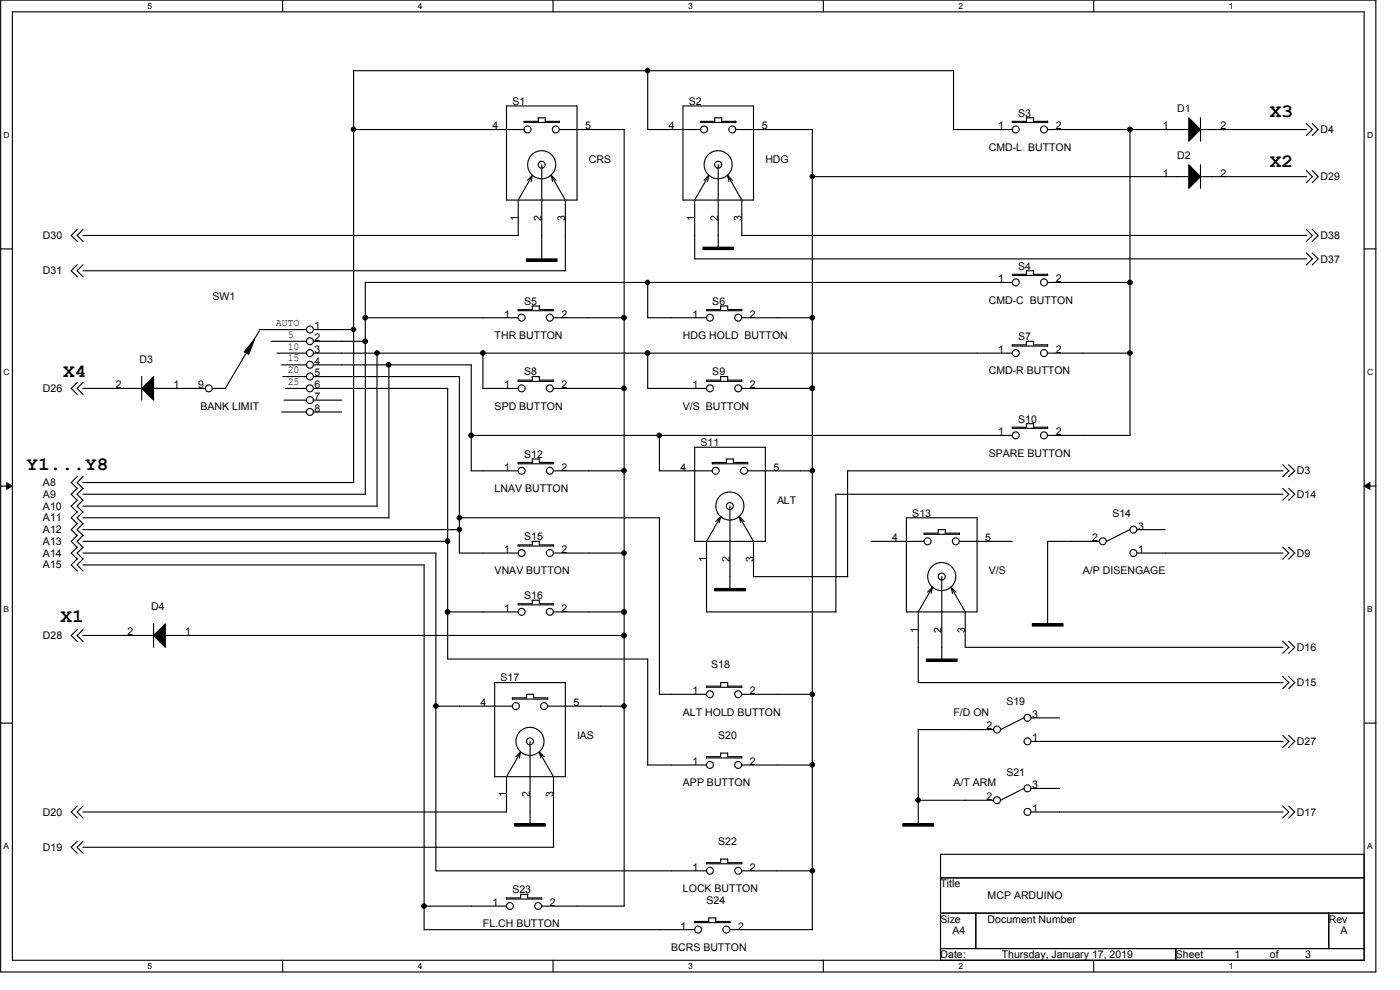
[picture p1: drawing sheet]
<svg xmlns="http://www.w3.org/2000/svg" width="420mm" height="297mm" viewBox="0 0 420 297" stroke-linecap="round" stroke-linejoin="round" font-family="sans-serif">
<path d="M.2 0h412.7v291.6h-412.7zM3.7 3.6h405.7v284.5h-405.7z" fill="none" stroke="#000" stroke-width=".34"/>
<g fill="#fff">
<path d="M44.3 .4h1.4v2.9h-1.4z"/>
<path d="M44.3 288.5h1.4v2.8h-1.4z"/>
</g>
<path d="M84.8 0v3.6M84.8 288.1v3.5" fill="none" stroke="#000" stroke-width=".34"/>
<g fill="#fff">
<path d="M125.4 .4h1.4v2.9h-1.4z"/>
<path d="M125.4 288.5h1.4v2.8h-1.4z"/>
</g>
<path d="M166 0v3.6M166 288.1v3.5" fill="none" stroke="#000" stroke-width=".34"/>
<g fill="#fff">
<path d="M206.5 .4h1.4v2.9h-1.4z"/>
<path d="M206.5 288.5h1.4v2.8h-1.4z"/>
</g>
<path d="M247.1 0v3.6M247.1 288.1v3.5" fill="none" stroke="#000" stroke-width=".34"/>
<g fill="#fff">
<path d="M287.6 .4h1.4v2.9h-1.4z"/>
<path d="M287.6 288.5h1.4v2.8h-1.4z"/>
</g>
<path d="M328.2 0v3.6M328.2 288.1v3.5" fill="none" stroke="#000" stroke-width=".34"/>
<g fill="#fff">
<path d="M368.8 .4h1.4v2.9h-1.4z"/>
<path d="M368.8 288.5h1.4v2.8h-1.4z"/>
<path d="M1.1 39.1h1.8v2.9h-1.8z"/>
<path d="M410.3 39.1h1.8v2.9h-1.8z"/>
<path d="M1.1 110.2h1.8v2.9h-1.8z"/>
<path d="M410.3 110.2h1.8v2.9h-1.8z"/>
</g>
<path d="M.2 74.7h3.5M409.4 74.7h3.5" fill="none" stroke="#000" stroke-width=".34"/>
<g fill="#fff">
<path d="M1.1 181.4h1.7v2.8h-1.7z"/>
<path d="M410.3 181.4h1.7v2.8h-1.7z"/>
</g>
<path d="M.2 145.8h3.5M409.4 145.8h3.5" fill="none" stroke="#000" stroke-width=".34"/>
<path d="M2 144.8l1.7 1-1.7 1zM409.4 145.8l1.7-1v2z" fill="#000"/>
<path d="M2 144.8l1.7 1-1.7 1zM409.4 145.8l1.7-1v2z" fill="none" stroke="#000" stroke-width=".3"/>
<g fill="#fff">
<path d="M1 252.5h1.8v2.9h-1.8z"/>
<path d="M410.2 252.5h1.8v2.9h-1.8z"/>
</g>
<g fill="none" stroke="#000" stroke-width=".34">
<path d="M106.1 38.9h51.2M152 31.8h21.2v28.2h-21.2zM157.3 36.4h4.2M161.5 35.3h2.1v1.1h4.3v.3h-10.6v-.3M161.5 35.3v1.1M167.9 38.9h19.5l-.1 233M194.4 38.9h15.9M194.4 21.2v17.7M205 31.8h21.1v28.2h-21.1zM214.4 35.3h2.2v1.1M214.5 36.4h-4.2v.3h10.6M214.5 35.3v1.1"/>
<path d="M216.6 36.4h4.2v.3M220.8 38.9h23M243.8 38.9v240.1M286.2 38.9h17.6M286.2 21.2v17.7M286.2 21.2h-180.1v123.6M308 35.3h2.2v1.1M308 36.4h-4.2v.3h10.6M308 35.3v1.1M310.1 36.4h4.3v.3M314.4 38.9h42.4M339.1 38.9v91.8"/>
<path d="M356.8 35.3l3.5 3.6-3.5 3.5zM360.3 38.9h31.8M360.3 35.3v7.1M392 37l1.9 1.9-1.9 1.8M393.8 37l1.8 1.9-1.8 1.8M158.3 54.1l1.5-1.5-.4 1.8M159.8 52.6l-4.3 7.4v10.7h-130.6M162.6 49.4v28.3M165.4 52.6l4.3 7.4v21.3M166.9 54.1l-1.5-1.5 .4 1.8M211.3 54.1l1.4-1.5-.4 1.8M212.8 52.6l-4.3 7.4v17.7"/>
<path d="M215.6 49.4v24.8M218.3 52.6l4.3 7.4v10.7h169.5M219.8 54.1l-1.4-1.5 .4 1.8M243.8 53h113M356.8 49.4l3.5 3.6-3.5 3.5zM360.3 49.4v7.1M360.3 53h31.8M392 51.2l1.9 1.8-1.9 1.8M393.8 51.2l1.8 1.8-1.8 1.8M23.2 68.8l-1.8 1.9 1.8 1.7M23.2 79.4l-1.8 1.8 1.8 1.9M24.9 68.8l-1.8 1.9 1.8 1.7"/>
<path d="M24.9 79.4l-1.8 1.8 1.8 1.9M158 77.7h9.2v.7h-9.2zM208.5 77.7h183.6M211 74.2h9.1v.7h-9.1zM392 68.8l1.9 1.9-1.9 1.7M392 75.9l1.9 1.8-1.9 1.8M393.8 68.8l1.8 1.9-1.8 1.7M393.8 75.9l1.8 1.8-1.8 1.8M24.9 81.2h144.8M77.8 98.9h14.2M77.8 99.2l-10.2 17.4M94.1 98.9h12.1"/>
<path d="M109.6 95.3h45.9M155.5 92.9v.4M161.9 91.8h-2.1v1.1h-4.3M161.9 91.8l-.1 1.1h4.3M166.1 92.8v.4h-10.6M166.1 95.3h21.3M194.4 84.8v10.5h17.6M212 93.2h10.7M216.2 91.8h2.2M216.3 91.8v1.1h-4.3v.4M218.3 92.9h4.3M218.4 91.8v1.1"/>
<path d="M222.6 92.8v.4M222.6 95.3h21.2M303.8 82.6h10.6M303.8 84.8h-194.2v63.5M308 81.2h2.2M308 81.2v1.1h-4.2v.4M310.1 82.3h4.3M310.2 81.2v1.1M314.4 82.3v.3M314.4 84.8h24.8M23.2 114.7l-1.8 1.8 1.8 1.9M24.9 116.5h17.6"/>
<path d="M24.9 114.7l-1.8 1.8 1.8 1.9M42.5 112.9v7.2M46 116.5h15.6M46.1 113v7.1l-3.6-3.6zM64 116.5h3.6M76.4 101.7l-1.7 4.6-1.4-.7zM81.4 102.4h10.6M83.1 106h8.9M84.5 109.5h7.5M84.9 113h7.1M85.6 116.5h6.4M94.1 116.5h40.3v81.3l60-.1v31.9"/>
<path d="M94.1 102.4h15.6M94.1 106h209.7M94.1 109.5h47.4M94.1 113h43.8v53l17.6-.1M113.1 106v45.9M116.7 109.5v45.9M141.4 109.5v31.8h14.1M144.9 116.5h10.6M144.9 106v10.6M155.5 114h4.3M155.5 114v.5M161.9 113h-2.2l.1 1.1"/>
<path d="M161.9 112.9l-.1 1.1h4.3M166.1 116.5h21.3M166.1 114v.4h-10.6M194.4 116.5h17.6M194.4 106v10.6M212 114.4h10.7M216.2 113h2.2M216.3 113v1.1M216.3 114h-4.3v.5M218.3 114h4.3M218.4 112.9v1.1M222.6 114v.4"/>
<path d="M222.6 116.5h21.2M303.8 103.8h10.6M308 102.4h2.2M308 102.4v1.1M308 103.5h-4.2v.4M310.1 103.5h4.3M310.2 102.4v1.1M314.4 106h24.8M314.4 103.4v.4M84.5 123.6h7.5M85.2 120.1h6.8M94.1 123.6h8.5"/>
<path d="M94.1 120.1h8.5M141.4 130.6h162.4M155.5 138.8h4.3l-.1-1.1h2.2v1.1h4.2M166.1 138.7v.4l-10.6 .1v-.4M197.9 130.6v10.7h15.9M208.5 134.2h21.2v28.2h-21.2zM218 137.7h2.1v1.1M218 137.7v1.1h-4.2v.3h10.6v-.4M220.1 138.8h4.3M303.8 128.5h10.6M308 127.1h2.2v1.1M308 127.1v1.1"/>
<path d="M308 128.2h-4.2v.4M310.1 128.2l4.3-.1v.4M314.4 130.6h24.8M385 139.4l1.8 1.9-1.8 1.7M386.7 139.4l1.9 1.9-1.9 1.7M23.2 143l-1.8 1.8 1.8 1.8M23.2 146.5l-1.8 1.8 1.8 1.8M23.2 150l-1.8 1.8 1.8 1.9M23.2 153.6l-1.8 1.8 1.8 1.8M23.2 157.1l-1.8 1.8 1.8 1.8M24.9 158.9h113M24.9 155.4h91.8"/>
<path d="M24.9 144.8h81.3M24.9 148.3h84.8M24.9 151.8h88.3M24.9 143l-1.8 1.8 1.8 1.8M24.9 146.5l-1.8 1.8 1.8 1.8M24.9 150l-1.8 1.8 1.8 1.9M24.9 153.6l-1.8 1.8 1.8 1.8M24.9 157.1l-1.8 1.8 1.8 1.8M137.9 155.4h60v53l14.1-.1M166.1 141.3h21.3M216.3 155l-.5 1.8M216.3 155l-1.5 1.5"/>
<path d="M216.3 155l-4.3 7.4v21.2M219.1 151.8v24.8M221.9 155l4.2 7.4v10.6h28.3M223.3 156.5l-1.4-1.5 .4 1.8M224.4 141.3h19.4M272 155.4h21.2v28.2h-21.2zM277.3 160h4.3M277.4 160v.3h10.6l-.1-.4-4.2 .1v-1.1h-2.2l.1 1.1M339.2 158.9l-7.1 3.5M341.2 158.9h8.5M385 146.5l1.8 1.8-1.8 1.8M385.1 141.3h-130.7v31.8"/>
<path d="M385.1 148.3h-134.2v35.3M386.7 146.5l1.9 1.8-1.9 1.8M23.2 160.6l-1.8 1.8 1.8 1.9M23.2 167.7l-1.8 1.8 1.8 1.8M23.2 164.2l-1.8 1.7 1.8 1.9M24.9 162.4h109.5M24.9 165.9h105.9M24.9 169.5h102.4M24.9 160.6l-1.8 1.8 1.8 1.9M24.9 167.7l-1.8 1.8 1.8 1.8M24.9 164.2l-1.8 1.7 1.8 1.9M127.3 169.5v109.4h81.2"/>
<path d="M130.8 165.9v95.4M155.5 163.5h4.3M161.9 162.4h-2.2l.1 1.1M161.9 162.4v1.1h4.2M166.1 165.9h21.3M166.1 163.4v.4l-10.6 .1v-.4M214.5 176.6h9.2v.6h-9.2zM261.4 162.4h16M278.4 177.7l1.4-1.5-.4 1.8M279.9 176.1l-4.3 7.5v21.3l109.5-.1M282.6 173v24.8M285.4 176.1l4.3 7.5v10.6h95.4"/>
<path d="M285.4 176.2l.5 1.8M285.4 176.2l1.5 1.5M287.9 162.4h15.9M329.9 162.4h-15.5v24.8M341.2 165.9h43.9M385 164.2l1.8 1.7-1.8 1.9M386.7 164.2l1.9 1.7-1.9 1.9M23.2 188.9l-1.8 1.8 1.8 1.8M24.9 190.7h21.2M24.9 188.9l-1.8 1.8 1.8 1.8M46.1 187.1v7.1M49.6 190.7h137.8"/>
<path d="M49.6 187.2v7l-3.5-3.5zM134.4 183.6h21.1M155.5 181.1h4.3M155.5 181.1v.4h10.6v-.4h-4.3l.1-1.1-2.2 .1 .1 1.1M166.1 183.6h21.3M212 183.6h38.9M278 197.7h9.2v.8h-9.2zM309.8 187.2h9.2v.6h-9.2zM385 192.4l1.8 1.8-1.8 1.8M386.7 192.4l1.9 1.8-1.9 1.8M.2 217h3.5M130.8 211.9h23"/>
<path d="M148.5 204.8h21.2v28.2h-21.2zM160.1 208.3h-2.1v1.1h-4.3M160.1 208.3v1.1h4.3M164.4 209.3v.5h-10.6v-.4M164.4 211.9h23M212 206.2h10.7M216.2 204.8h2.2M216.3 204.8v1.1h-4.3v.3M218.3 205.9h4.3M218.4 204.8v1.1M222.6 205.8v.4M222.6 208.3h21.2"/>
<path d="M275.6 218.9h22.6M275.6 218.9v28.3M307.4 215.3l-7.1 3.6M309.4 215.4h8.6M385 203l1.8 1.8-1.8 1.8M386.7 203l1.9 1.8-1.9 1.8M409.4 217h3.5M154.8 227.1l1.4-1.5-.3 1.9M156.3 225.6l-4.3 7.4v10.6M159.1 222.4v24.8M161.8 225.6l4.3 7.4v21.3M161.9 225.6l.4 1.9"/>
<path d="M161.9 225.6l1.5 1.5M194.4 229.5h17.6M212 227.4h10.7M216.2 226h2.2M216.3 226v1.1M216.3 227h-4.3v.5M218.3 227h4.3M218.4 225.9v1.1M222.6 227v.4M222.6 229.5h21.2M307.4 236.5l-7.1 3.6M309.4 222.5h75.7"/>
<path d="M309.4 236.6h8.6M385 220.6l1.8 1.9-1.8 1.8M386.7 220.6l1.9 1.9-1.9 1.8M23.2 241.9l-1.8 1.7 1.8 1.8M23.2 252.4l-1.8 1.8 1.8 1.8M24.9 243.6h127.2M24.9 254.2h141.2M24.9 241.9l-1.8 1.7 1.8 1.8M24.9 252.4l-1.8 1.8 1.8 1.8M154.5 247.2h9.1v.7h-9.1zM212 259.2h10.7M216.2 257.8h2.2"/>
<path d="M216.3 257.8v1h-4.3v.4M218.3 258.8h4.3M218.4 257.7v1.1M222.6 258.8v.4M271 247.2h9.2v.7h-9.2zM275.5 240.1h22.7M282.3 256.3h127.1v31.8h-127.1zM309.4 243.6h75.7M385 241.9l1.8 1.7-1.8 1.8M386.7 241.9l1.9 1.7-1.9 1.8M127.3 271.9h24.7M130.8 261.3h81.2"/>
<path d="M152 269.4v.4M152 269.7h10.6M158.3 269.4h4.3M158.4 268.4h-2.2v1h-4.2M158.4 268.3v1.1M162.6 269.4v.3M162.6 271.9h24.8M208.4 276.5h4.3M214.8 275.4v1.1h4.3M214.8 275.4h-2.1v1.1M219.1 276.4v.4l-10.6 .1v-.4M219.1 278.9h24.7"/>
<path d="M222.6 261.3h21.2M282.3 263.4h127.1M282.3 274h127.1M292.9 274v10.6M398.8 274v10.6M282.3 284.6h127.1M352.9 284.6v3.5"/>
<circle cx="106.1" cy="38.8" r=".68"/>
<circle cx="158.3" cy="38.8" r="1.04"/>
<circle cx="166.8" cy="38.8" r="1.04"/>
<circle cx="194.3" cy="21.2" r=".68"/>
<circle cx="211.3" cy="38.8" r="1.04"/>
<circle cx="219.8" cy="38.8" r="1.04"/>
<circle cx="304.8" cy="38.8" r="1.04"/>
<circle cx="313.3" cy="38.8" r="1.04"/>
<circle cx="339.1" cy="38.8" r=".7"/>
<circle cx="162.6" cy="49.4" r="1.04"/>
<circle cx="162.6" cy="49.4" r="4.2"/>
<circle cx="215.5" cy="49.4" r="1.04"/>
<circle cx="215.5" cy="49.4" r="4.2"/>
<circle cx="243.8" cy="53" r=".68"/>
<circle cx="93" cy="98.9" r="1.04"/>
<circle cx="106.1" cy="98.8" r=".68"/>
<circle cx="109.6" cy="95.3" r=".69"/>
<circle cx="156.6" cy="95.3" r="1.04"/>
<circle cx="165" cy="95.3" r="1.04"/>
<circle cx="187.3" cy="95.3" r=".68"/>
<circle cx="194.3" cy="84.7" r=".68"/>
<circle cx="213.1" cy="95.3" r="1.04"/>
<circle cx="221.5" cy="95.3" r="1.04"/>
<circle cx="243.8" cy="95.3" r=".68"/>
<circle cx="304.8" cy="84.7" r="1.04"/>
<circle cx="313.3" cy="84.7" r="1.04"/>
<circle cx="339.1" cy="84.8" r=".69"/>
<circle cx="62.7" cy="116.5" r="1.04"/>
<circle cx="93" cy="113" r="1.04"/>
<circle cx="93" cy="102.4" r="1.04"/>
<circle cx="93" cy="105.9" r="1.04"/>
<circle cx="93" cy="116.5" r="1.04"/>
<circle cx="93" cy="109.5" r="1.04"/>
<circle cx="109.6" cy="102.4" r=".69"/>
<circle cx="113.1" cy="105.9" r=".68"/>
<circle cx="116.7" cy="109.4" r=".68"/>
<circle cx="144.9" cy="105.9" r=".69"/>
<circle cx="156.6" cy="116.5" r="1.04"/>
<circle cx="165" cy="116.5" r="1.04"/>
<circle cx="187.3" cy="116.5" r=".68"/>
<circle cx="194.3" cy="105.9" r=".68"/>
<circle cx="213.1" cy="116.5" r="1.04"/>
<circle cx="221.5" cy="116.5" r="1.04"/>
<circle cx="243.8" cy="116.5" r=".68"/>
<circle cx="304.8" cy="105.9" r="1.04"/>
<circle cx="313.3" cy="105.9" r="1.04"/>
<circle cx="339.1" cy="105.9" r=".69"/>
<circle cx="93" cy="123.6" r="1.04"/>
<circle cx="93" cy="120" r="1.04"/>
<circle cx="141.4" cy="130.6" r=".68"/>
<circle cx="197.9" cy="130.6" r=".69"/>
<circle cx="304.8" cy="130.6" r="1.04"/>
<circle cx="313.3" cy="130.6" r="1.04"/>
<circle cx="137.9" cy="158.9" r=".68"/>
<circle cx="137.9" cy="155.4" r=".68"/>
<circle cx="156.6" cy="141.2" r="1.04"/>
<circle cx="165" cy="141.2" r="1.04"/>
<circle cx="187.3" cy="141.2" r=".68"/>
<circle cx="214.8" cy="141.2" r="1.04"/>
<circle cx="219" cy="151.8" r="1.04"/>
<circle cx="219" cy="151.8" r="4.2"/>
<circle cx="223.3" cy="141.2" r="1.05"/>
<circle cx="243.8" cy="141.2" r=".68"/>
<circle cx="340.2" cy="158.9" r="1.04"/>
<circle cx="134.3" cy="162.4" r=".68"/>
<circle cx="156.6" cy="165.9" r="1.04"/>
<circle cx="165" cy="165.9" r="1.04"/>
<circle cx="187.3" cy="165.9" r=".68"/>
<circle cx="278.4" cy="162.4" r="1.04"/>
<circle cx="282.6" cy="173" r="1.04"/>
<circle cx="282.6" cy="173" r="4.2"/>
<circle cx="286.9" cy="162.4" r="1.04"/>
<circle cx="331" cy="162.4" r="1.04"/>
<circle cx="340.2" cy="165.9" r="1.04"/>
<circle cx="134.3" cy="183.6" r=".68"/>
<circle cx="156.6" cy="183.6" r="1.04"/>
<circle cx="165" cy="183.6" r="1.04"/>
<circle cx="187.3" cy="183.6" r=".68"/>
<circle cx="187.3" cy="190.7" r=".68"/>
<circle cx="130.8" cy="211.8" r=".68"/>
<circle cx="154.8" cy="211.9" r="1.04"/>
<circle cx="163.3" cy="211.9" r="1.04"/>
<circle cx="187.3" cy="211.8" r=".68"/>
<circle cx="213.1" cy="208.3" r="1.04"/>
<circle cx="221.5" cy="208.3" r="1.04"/>
<circle cx="243.8" cy="208.3" r=".68"/>
<circle cx="299.2" cy="218.9" r="1.04"/>
<circle cx="308.4" cy="215.4" r="1.04"/>
<circle cx="159" cy="222.4" r="1.04"/>
<circle cx="159.1" cy="222.4" r="4.2"/>
<circle cx="213.1" cy="229.5" r="1.04"/>
<circle cx="221.5" cy="229.5" r="1.04"/>
<circle cx="243.8" cy="229.5" r=".68"/>
<circle cx="308.4" cy="222.4" r="1.04"/>
<circle cx="308.4" cy="236.5" r="1.04"/>
<circle cx="275.5" cy="240.1" r=".68"/>
<circle cx="299.2" cy="240.1" r="1.04"/>
<circle cx="308.4" cy="243.6" r="1.04"/>
<circle cx="127.3" cy="271.9" r=".69"/>
<circle cx="153" cy="271.8" r="1.04"/>
<circle cx="161.5" cy="271.8" r="1.04"/>
<circle cx="209.5" cy="278.9" r="1.04"/>
<circle cx="213.1" cy="261.3" r="1.04"/>
<circle cx="218" cy="278.9" r="1.04"/>
<circle cx="221.5" cy="261.3" r="1.04"/>
<circle cx="243.8" cy="261.3" r=".68"/>
</g>
<g fill="#000">
<path d="M356.8 49.4l3.5 3.6-3.5 3.5zM356.8 35.3l3.5 3.6-3.5 3.5zM46.1 113v7.1l-3.6-3.6zM49.6 187.2v7l-3.5-3.5z"/>
<path d="M158 77.7h9.2v.7h-9.2z" fill-rule="evenodd"/>
<path d="M211 74.2h9.1v.7h-9.1z" fill-rule="evenodd"/>
<path d="M76.4 101.7l-1.7 4.6-1.4-.7z" fill-rule="evenodd"/>
<path d="M214.5 176.6h9.2v.6h-9.2z" fill-rule="evenodd"/>
<path d="M278 197.7h9.2v.8h-9.2z" fill-rule="evenodd"/>
<path d="M309.8 187.2h9.2v.6h-9.2z" fill-rule="evenodd"/>
<path d="M154.5 247.2h9.1v.7h-9.1z" fill-rule="evenodd"/>
<path d="M271 247.2h9.2v.7h-9.2z" fill-rule="evenodd"/>
<circle cx="106.1" cy="38.8" r=".68"/>
<circle cx="194.3" cy="21.2" r=".68"/>
<circle cx="339.1" cy="38.8" r=".7"/>
<circle cx="243.8" cy="53" r=".68"/>
<circle cx="106.1" cy="98.8" r=".68"/>
<circle cx="109.6" cy="95.3" r=".69"/>
<circle cx="187.3" cy="95.3" r=".68"/>
<circle cx="194.3" cy="84.7" r=".68"/>
<circle cx="243.8" cy="95.3" r=".68"/>
<circle cx="339.1" cy="84.8" r=".69"/>
<circle cx="109.6" cy="102.4" r=".69"/>
<circle cx="113.1" cy="105.9" r=".68"/>
<circle cx="116.7" cy="109.4" r=".68"/>
<circle cx="144.9" cy="105.9" r=".69"/>
<circle cx="187.3" cy="116.5" r=".68"/>
<circle cx="194.3" cy="105.9" r=".68"/>
<circle cx="243.8" cy="116.5" r=".68"/>
<circle cx="339.1" cy="105.9" r=".69"/>
<circle cx="141.4" cy="130.6" r=".68"/>
<circle cx="197.9" cy="130.6" r=".69"/>
<circle cx="137.9" cy="158.9" r=".68"/>
<circle cx="137.9" cy="155.4" r=".68"/>
<circle cx="187.3" cy="141.2" r=".68"/>
<circle cx="243.8" cy="141.2" r=".68"/>
<circle cx="134.3" cy="162.4" r=".68"/>
<circle cx="187.3" cy="165.9" r=".68"/>
<circle cx="134.3" cy="183.6" r=".68"/>
<circle cx="187.3" cy="183.6" r=".68"/>
<circle cx="187.3" cy="190.7" r=".68"/>
<circle cx="130.8" cy="211.8" r=".68"/>
<circle cx="187.3" cy="211.8" r=".68"/>
<circle cx="243.8" cy="208.3" r=".68"/>
<circle cx="243.8" cy="229.5" r=".68"/>
<circle cx="275.5" cy="240.1" r=".68"/>
<circle cx="127.3" cy="271.9" r=".69"/>
<circle cx="243.8" cy="261.3" r=".68"/>
</g>
<g font-size="5.6">
<text x="381.1" y="35.1">X3</text>
<text x="381.1" y="50.2">X2</text>
<text x="18.9" y="113.1">X4</text>
<text x="7.9" y="141">Y1...Y8</text>
<text x="18.2" y="186.5">X1</text>
</g>
<g font-size="3.2">
<text x="153.8" y="31.5">S1</text>
<text x="206.7" y="31.5">S2</text>
<text x="305.6" y="35">S3</text>
<text x="353.3" y="33.6">D1</text>
<text x="147.8" y="38.8">4</text>
<text x="175.6" y="38.8">5</text>
<text x="200.7" y="38.8">4</text>
<text x="228.6" y="38.8">5</text>
<text x="299.6" y="38.8">1</text>
<text x="316.9" y="38.8">2</text>
<text x="349" y="38.8">1</text>
<text x="366.3" y="38.8">2</text>
<text x="396.3" y="39.9">D4</text>
<text x="296.7" y="45.2">CMD-L BUTTON</text>
<text x="353.3" y="47.7">D2</text>
<text x="176.7" y="48.8">CRS</text>
<text x="229.7" y="48.8">HDG</text>
<text x="349" y="53">1</text>
<text x="366.3" y="53">2</text>
<text x="396.3" y="54.1">D29</text>
<text x="12.9" y="71.7">D30</text>
<text x="155.5" y="66.2" transform="rotate(-90 155.5 66.2)">1</text>
<text x="162.5" y="66.2" transform="rotate(-90 162.5 66.2)">2</text>
<text x="169.6" y="66.2" transform="rotate(-90 169.6 66.2)">3</text>
<text x="208.4" y="66.2" transform="rotate(-90 208.4 66.2)">1</text>
<text x="215.5" y="66.2" transform="rotate(-90 215.5 66.2)">2</text>
<text x="222.6" y="66.2" transform="rotate(-90 222.6 66.2)">3</text>
<text x="396.3" y="71.7">D38</text>
<text x="12.9" y="82.3">D31</text>
<text x="305.6" y="80.9">S4</text>
<text x="396.3" y="78.8">D37</text>
<text x="299.6" y="84.7">1</text>
<text x="316.9" y="84.7">2</text>
<text x="63.7" y="90.1">SW1</text>
<text x="151.3" y="95.3">1</text>
<text x="157.3" y="91.5">S5</text>
<text x="168.6" y="95.3">2</text>
<text x="207.8" y="95.3">1</text>
<text x="213.8" y="91.5">S6</text>
<text x="225.1" y="95.3">2</text>
<text x="296.7" y="91.1">CMD-C BUTTON</text>
<text x="82.8" y="97.8">AUTO</text>
<text x="86.3" y="101.4">5</text>
<text x="94.4" y="98.8">1</text>
<text x="148.5" y="101.7">THR BUTTON</text>
<text x="205" y="101.7">HDG HOLD BUTTON</text>
<text x="86.3" y="104.9">10</text>
<text x="94.4" y="105.9">3</text>
<text x="94.4" y="102.4">2</text>
<text x="299.6" y="105.9">1</text>
<text x="305.6" y="102.1">S7</text>
<text x="316.9" y="105.9">2</text>
<text x="41.9" y="108.8">D3</text>
<text x="86.3" y="108.5">15</text>
<text x="86.3" y="112">20</text>
<text x="94.4" y="112.9">5</text>
<text x="94.4" y="109.4">4</text>
<text x="157.3" y="112.6">S8</text>
<text x="213.8" y="112.6">S9</text>
<text x="296.7" y="112.3">CMD-R BUTTON</text>
<text x="12.9" y="117.6">D26</text>
<text x="34.8" y="116.5">2</text>
<text x="52.1" y="116.5">1</text>
<text x="59.5" y="116.5">9</text>
<text x="86.3" y="115.5">25</text>
<text x="94.4" y="116.5">6</text>
<text x="151.3" y="116.5">1</text>
<text x="168.6" y="116.5">2</text>
<text x="207.8" y="116.5">1</text>
<text x="225.1" y="116.5">2</text>
<text x="60.2" y="122.9">BANK LIMIT</text>
<text x="94.4" y="120">7</text>
<text x="94.4" y="123.6">8</text>
<text x="148.5" y="122.9">SPD BUTTON</text>
<text x="205" y="122.9">V/S BUTTON</text>
<text x="299.6" y="130.6">1</text>
<text x="305.6" y="126.8">S10</text>
<text x="316.9" y="130.6">2</text>
<text x="157.3" y="137.4">S12</text>
<text x="210.3" y="133.9">S11</text>
<text x="296.7" y="137">SPARE BUTTON</text>
<text x="151.3" y="141.2">1</text>
<text x="168.6" y="141.2">2</text>
<text x="204.2" y="141.2">4</text>
<text x="232.1" y="141.2">5</text>
<text x="389.2" y="142.3">D3</text>
<text x="12.9" y="145.8">A8</text>
<text x="12.9" y="149.4">A9</text>
<text x="148.5" y="147.6">LNAV BUTTON</text>
<text x="389.2" y="149.4">D14</text>
<text x="12.9" y="152.9">A10</text>
<text x="233.2" y="151.1">ALT</text>
<text x="273.8" y="155">S13</text>
<text x="333.8" y="155">S14</text>
<text x="12.9" y="156.5">A11</text>
<text x="12.9" y="160">A12</text>
<text x="341.6" y="158.9">3</text>
<text x="12.9" y="163.5">A13</text>
<text x="12.9" y="167">A14</text>
<text x="151.3" y="165.9">1</text>
<text x="157.3" y="162.1">S15</text>
<text x="168.6" y="165.9">2</text>
<text x="267.8" y="162.4">4</text>
<text x="295.7" y="162.4">5</text>
<text x="327.8" y="162.4">2</text>
<text x="341.6" y="165.9">1</text>
<text x="389.2" y="167">D9</text>
<text x="12.9" y="170.6">A15</text>
<text x="148.5" y="172.3">VNAV BUTTON</text>
<text x="212" y="168.6" transform="rotate(-90 212 168.6)">1</text>
<text x="219" y="168.6" transform="rotate(-90 219 168.6)">2</text>
<text x="226.1" y="168.6" transform="rotate(-90 226.1 168.6)">3</text>
<text x="296.7" y="172.3">V/S</text>
<text x="325" y="172.3">A/P DISENGAGE</text>
<text x="157.3" y="179.7">S16</text>
<text x="45.4" y="182.9">D4</text>
<text x="151.3" y="183.6">1</text>
<text x="168.6" y="183.6">2</text>
<text x="12.9" y="191.8">D28</text>
<text x="38.3" y="190.6">2</text>
<text x="55.6" y="190.6">1</text>
<text x="275.5" y="189.8" transform="rotate(-90 275.5 189.8)">1</text>
<text x="282.6" y="189.8" transform="rotate(-90 282.6 189.8)">2</text>
<text x="289.6" y="189.8" transform="rotate(-90 289.6 189.8)">3</text>
<text x="389.2" y="195.3">D16</text>
<text x="213.4" y="200.6">S18</text>
<text x="150.2" y="204.5">S17</text>
<text x="207.8" y="208.3">1</text>
<text x="225.1" y="208.3">2</text>
<text x="389.2" y="205.9">D15</text>
<text x="144.2" y="211.8">4</text>
<text x="172.1" y="211.8">5</text>
<text x="205" y="214.7">ALT HOLD BUTTON</text>
<text x="286.2" y="214.7">F/D ON</text>
<text x="302" y="211.5">S19</text>
<text x="309.8" y="215.3">3</text>
<text x="173.2" y="221.7">IAS</text>
<text x="215.6" y="221.7">S20</text>
<text x="296.1" y="218.9">2</text>
<text x="309.8" y="222.4">1</text>
<text x="389.2" y="223.5">D27</text>
<text x="207.8" y="229.5">1</text>
<text x="225.1" y="229.5">2</text>
<text x="302" y="232.7">S21</text>
<text x="152" y="239.2" transform="rotate(-90 152 239.2)">1</text>
<text x="159" y="239.2" transform="rotate(-90 159 239.2)">2</text>
<text x="166.1" y="239.2" transform="rotate(-90 166.1 239.2)">3</text>
<text x="205" y="235.9">APP BUTTON</text>
<text x="286.2" y="235.9">A/T ARM</text>
<text x="309.8" y="236.5">3</text>
<text x="12.9" y="244.7">D20</text>
<text x="296.1" y="240.1">2</text>
<text x="309.8" y="243.6">1</text>
<text x="389.2" y="244.7">D17</text>
<text x="12.9" y="255.3">D19</text>
<text x="215.6" y="253.5">S22</text>
<text x="207.8" y="261.2">1</text>
<text x="225.1" y="261.2">2</text>
<text x="153.8" y="268">S23</text>
<text x="205" y="267.7">LOCK BUTTON</text>
<text x="282.3" y="266.2">Title</text>
<text x="296.4" y="269.8">MCP ARDUINO</text>
<text x="147.8" y="271.8">1</text>
<text x="165" y="271.8">2</text>
<text x="212" y="271.2">S24</text>
<text x="144.9" y="278.3">FL.CH BUTTON</text>
<text x="204.2" y="278.9">1</text>
<text x="221.5" y="278.9">2</text>
<text x="282.3" y="276.8">Size</text>
<text x="285.8" y="280.4">A4</text>
<text x="296.4" y="276.8">Document Number</text>
<text x="398.8" y="276.8">Rev</text>
<text x="402.3" y="280.4">A</text>
<text x="201.4" y="285.3">BCRS BUTTON</text>
<text x="282.3" y="287.4">Date:</text>
<text x="300.6" y="287.4">Thursday, January 17, 2019</text>
<text x="352.9" y="287.4">Sheet</text>
<text x="370.5" y="287.4">1</text>
<text x="381.1" y="287.4">of</text>
<text x="391.7" y="287.4">3</text>
</g>
<g font-size="2.5">
<text x="44.3" y="2.7">5</text>
<text x="125.4" y="2.7">4</text>
<text x="206.5" y="2.7">3</text>
<text x="287.6" y="2.7">2</text>
<text x="368.8" y="2.7">1</text>
<text x="1.1" y="41.4">D</text>
<text x="410.3" y="41.4">D</text>
<text x="1.1" y="112.5">C</text>
<text x="410.3" y="112.5">C</text>
<text x="1.1" y="183.7">B</text>
<text x="410.3" y="183.7">B</text>
<text x="1.1" y="254.8">A</text>
<text x="410.3" y="254.8">A</text>
<text x="44.3" y="290.8">5</text>
<text x="125.4" y="290.8">4</text>
<text x="206.5" y="290.8">3</text>
<text x="287.6" y="290.8">2</text>
<text x="368.8" y="290.8">1</text>
</g>
</svg>
